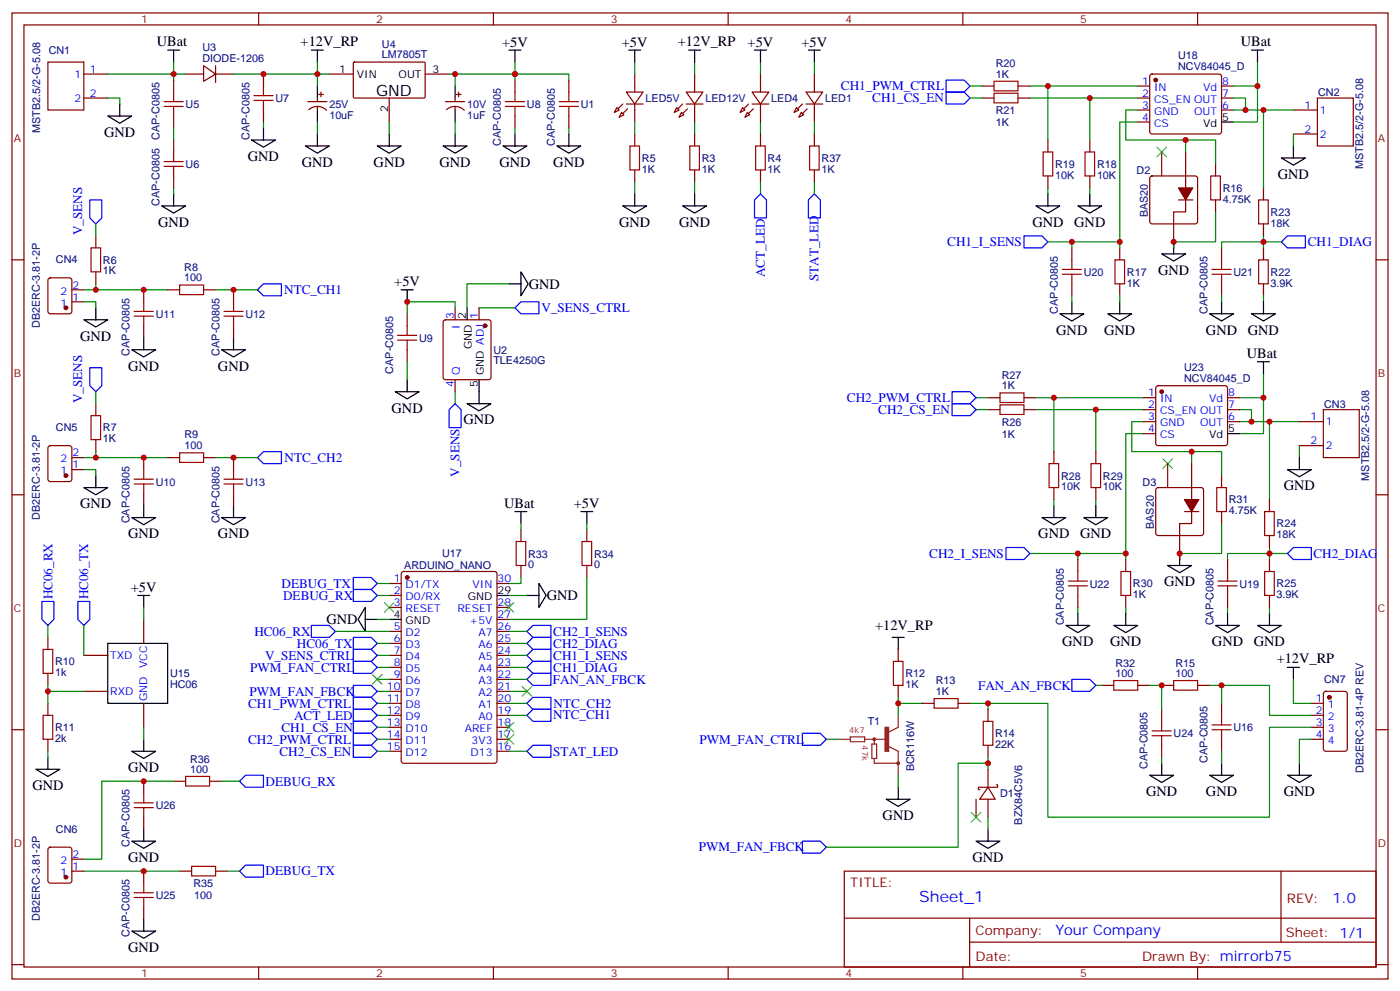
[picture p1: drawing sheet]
<svg xmlns="http://www.w3.org/2000/svg" width="412mm" height="292mm" viewBox="0 0 412 292" stroke-linecap="round" stroke-linejoin="round" font-family="sans-serif">
<g fill="none" stroke="#870000" stroke-width=".35">
<path d="M3.5 3.8h405.4v284.3h-405.4zM7.1 7.3h398.2v277.3h-398.2zM14.1 18.3h10.6v14.1h-10.6zM60 19.3l3.5 2.5-3.5 2.1zM63.5 19.3v5M76.2 3.8v3.5M104.1 18.4l.3-.1h20.7l.1 .3v10.1l-.3 .2-20.7-.1-.1-.3zM145.3 3.8v3.5M214.5 3.8v3.5M283.6 3.8v3.5M352.8 3.8v3.5M24.7 21.8h7"/>
<path d="M24.7 28.9h7M51.2 23.6v3.5M51.2 34.1v3.6M54.7 21.8h5.3M63.5 21.8h5.3M77.6 21.8v3.5M77.6 32.4v3.5M90.7 29.9h5.6M90.9 32.3a3.8 3.8 0 0 1 5.3 .2M93.5 28.9v1M93.5 31.3v1.1M93.8 27.8h1.4"/>
<path d="M94.5 27.1v1.4M97 21.8h7.1M114.7 28.9v7M125.2 21.8h7.1M131.2 29.9h5.7M131.5 32.3a3.8 3.8 0 0 1 5.3 .2M134.1 28.9v1M134.1 31.3v1.1M134.4 27.8h1.4M135.1 27.1v1.4M151.7 23.6v3.5M151.7 34.1v3.6"/>
<path d="M167.6 23.6v3.5M167.6 34.1v3.6M181.7 31.7l.7 .7-1.4 .7zM183.1 33.1l.7 .7-1.4 .7zM184.5 27.1h4.9l-2.4 3.5zM184.5 30.6h4.9M187 21.8v5.3M187 30.6v5.3M187 39.4v3.6M199.3 31.7l.7 .7-1.4 .7zM200.7 33.1l.7 .7-1.4 .7zM202.1 27.1h5l-2.5 3.5z"/>
<path d="M202.1 30.6h5M204.6 21.8v5.3M204.6 30.6v5.3M204.6 39.4v3.6M218.7 31.7l.7 .7-1.4 .7zM220.1 33.1l.7 .7-1.4 .7zM221.5 27.1h5l-2.5 3.5zM221.5 30.6h5M224 21.8v5.3M224 30.6v5.3M224 39.4v3.6M234.6 31.7l.7 .7-1.4 .7z"/>
<path d="M236 33.1l.7 .7-1.4 .7zM237.4 27.1h5l-2.5 3.5zM237.4 30.6h5M239.9 21.8v5.3M239.9 30.6v5.3M239.9 39.4v3.6M289.3 28.9h3.5M289.3 25.3h3.5M299.9 28.9h3.5M299.9 25.3h3.5M335.1 28.9h3.6M335.1 32.4h3.6"/>
<path d="M335.1 25.3h3.6M335.1 35.9h3.6M338.9 22l.5-.2h19.7l.5 .2 .2 .5v16.2l-.2 .5-.5 .2h-19.7l-.5-.2-.2-.5v-16.2zM359.8 28.9h3.6M359.8 32.4h3.6M359.8 25.3h3.6M381 32.4h7.1M381 39.4h7.1M388.1 28.9h10.5v14.1h-10.5zM51.2 41.2v3.5M51.2 51.8v3.5M187 50v3.6"/>
<path d="M204.6 50v3.6M224 50v3.6M239.9 50v3.6M308.7 41.2v3.5M308.7 51.8v3.5M321 41.2v3.5M321 51.8v3.5M338.9 52l.5-.2h12.7l.5 .2 .2 .5v12.7l-.3 .5-.4 .2h-12.7l-.5-.2-.2-.5v-12.7zM342.2 44.7v7.1M347.1 58.8h4.3M349.2 44.7v17.7h-3.5v10.6M358.1 48.3v3.5"/>
<path d="M358.1 58.8v3.6M372.2 55.3v3.5M3.5 76.5h3.6M28.2 69.4v3.6M315.7 73v3.5M329.8 73v3.5M359.8 73v3.5M372.2 65.9v3.5M372.2 73v3.5M405.3 76.5h3.6M14.3 82l.5-.2h5.7l.6 .4 .1 9.5-.5 .6-5.9 .1-.6-.5-.1-9.4zM21.2 88.8h3.5"/>
<path d="M21.2 85.3h3.5M28.2 80v3.5M42.3 85.3v3.5M42.3 95.9v3.5M49.4 85.3h3.5M60 85.3h3.5M68.8 85.3v3.5M68.8 95.9v3.5M119.9 92.4v3.5M130.8 94.3l.4-.2h12.7l.5 .2 .2 .5v16.3l-.2 .5-.5 .2h-12.7l-.5-.3-.2-.4v-16.3zM134.1 90.6v3.5M141.1 90.6v3.5"/>
<path d="M315.7 83.5v3.6M329.8 83.5v3.6M359.8 83.5v3.6M372.2 83.5v3.6M28.2 118.8v3.5M119.9 102.9v3.6M134.1 111.8v3.5M291 117.1h3.6M301.6 117.1h3.6M336.9 117.1h3.5M340.7 113.7l.4-.2h19.8l.5 .2 .2 .5v16.3l-.2 .5-.5 .2h-19.8l-.5-.3-.2-.4v-16.3zM361.6 117.1h3.5"/>
<path d="M14.3 131.4l.5-.2h5.7l.6 .4 .1 9.4-.5 .7h-5.9l-.6-.4-.1-9.4zM21.2 138.2h3.5M21.2 134.7h3.5M28.2 129.4v3.5M42.3 134.7v3.5M49.4 134.7h3.5M60 134.7h3.5M68.8 134.7v3.5M291 120.6h3.6M301.6 120.6h3.6M310.4 132.9v3.6M322.8 132.9v3.6"/>
<path d="M336.9 120.6h3.5M336.9 124.1h3.5M336.9 127.6h3.5M344 136.5v7M351 136.5v17.6h-3.5v10.6M359.8 140v3.5M361.6 120.6h3.5M361.6 124.1h3.5M382.8 124.1h7M382.8 131.2h7M389.8 120.6h10.6v14.1h-10.6zM3.5 145.6h3.6"/>
<path d="M42.3 145.3v3.5M68.8 145.3v3.5M153.5 155.9v3.5M172.9 155.9v3.5M310.4 143.5v3.5M322.8 143.5v3.5M340.7 143.7l.4-.2h12.7l.5 .2 .2 .5v12.7l-.2 .5-.5 .2h-12.7l-.5-.2-.2-.5v-12.7zM348.9 150.6h4.2M359.8 150.6v3.5M373.9 147v3.6M373.9 157.6v3.5M405.3 145.6h3.6"/>
<path d="M114.7 171.7h3.5M114.7 175.3h3.5M114.7 178.8h3.5M118.4 168.4l.5-.2h26.8l.6 .4 .1 55.3-.5 .7h-27l-.7-.4v-55.3zM146.4 171.7h3.5M146.4 178.8h3.5M153.5 166.4v3.6M172.9 166.4v3.6M317.5 164.7v3.5M317.5 175.3v3.5M331.6 164.7v3.5M331.6 175.3v3.5"/>
<path d="M361.6 164.7v3.5M361.6 175.3v3.5M373.9 164.7v3.5M373.9 175.3v3.5M14.1 187.6v3.5M14.1 198.2v3.5M24.7 192.9h7M42.3 182.3v7.1M114.7 192.9h3.5M114.7 185.8h3.5M114.7 189.4h3.5M114.7 196.4h3.5"/>
<path d="M114.7 200h3.5M146.4 192.9h3.5M146.4 185.8h3.5M146.4 189.4h3.5M146.4 196.4h3.5M146.4 200h3.5M146.4 182.3h3.5M264.6 191.1v3.6M3.5 214.8h3.6M14.1 207v3.5M14.1 217.6v3.5M24.7 203.5h7"/>
<path d="M42.3 207v7.1M114.7 203.5h3.5M114.7 207h3.5M114.7 210.5h3.5M114.7 214.1h3.5M114.7 217.6h3.5M146.4 203.5h3.5M146.4 207h3.5M146.4 210.5h3.5M146.4 214.1h3.5M146.4 217.6h3.5M264.6 201.7v3.5"/>
<path d="M271.6 207h3.6M282.2 207h3.6M291 208.8v3.5M291 219.4v3.5M324.6 201.7h3.5M335.1 201.7h3.6M342.2 201.7h3.5M342.2 208.8v3.5M342.2 219.4v3.5M352.8 201.7h3.5M359.8 207v3.5M359.8 217.6v3.5"/>
<path d="M386.3 207h3.5M386.3 210.5h3.5M386.3 214.1h3.5M386.3 217.6h3.5M390.1 203.7l.4-.2h5.7l.6 .4 .1 16.5-.5 .7h-5.9l-.6-.4-.1-16.5zM405.3 214.8h3.6M42.3 229.9v3.6M51.2 229.9h3.5M61.7 229.9h3.6M114.7 221.1h3.5M146.4 221.1h3.5M287.5 235.2v5.3"/>
<path d="M291 231.7l2.2 3.5h-4.6zM291 226.4v5.3M291 235.2v5.3M293.5 231h.4v.7h-5.7v.7h.4M14.3 249.5l.5-.2h5.7l.6 .5 .1 9.4-.5 .7h-5.9l-.6-.4-.1-9.5zM21.2 256.4h3.5M21.2 252.9h3.5M42.3 240.5v3.6M42.3 256.4v3.5M52.9 256.4h3.5M63.5 256.4h3.5M248.7 256.4h156.6v28.2h-156.6z"/>
<path d="M377.3 256.4v20.9M42.3 267v3.5M248.7 270.2h156.5M285.6 277.3h119.6M285.6 270.2v14.2M3.5 283.9h3.6M76.2 284.6v3.5M145.3 284.6v3.5M214.5 284.6v3.5M283.6 284.6v3.5M352.8 284.6v3.5M405.3 283.9h3.6"/>
</g>
<g fill="none" stroke="#000" stroke-width=".35">
<path d="M49.4 14.7h3.5M51.2 14.7v3.6M91.7 14.7h3.5M93.5 14.7v3.6M149.9 14.7h3.6M151.7 14.7v3.6M185.2 14.7h3.5M187 14.7v3.6M202.8 14.7h3.6M204.6 14.7v3.6M222.2 14.7h3.6M224 14.7v3.6"/>
<path d="M238.1 14.7h3.6M239.9 14.7v3.6M368.7 14.7h3.5M370.4 14.7v3.6M31.7 34.1h7.1l-3.5 2.2zM35.3 30.6v3.5M77.6 37.7v3.5M93.5 25.3v3.6M93.5 32.4v3.5M93.5 39.4v3.6M114.7 39.4v3.6M134.1 25.3v3.6"/>
<path d="M134.1 32.4v3.5M134.1 39.4v3.6M151.7 39.4v3.6M167.6 39.4v3.6M359.8 35.9h3.6M51.2 57.1v3.5M74.1 41.2h7l-3.5 2.1zM90 43h7l-3.5 2.1zM111.1 43h7.1l-3.5 2.1zM130.5 43h7.1l-3.5 2.1zM148.2 43h7l-3.5 2.1zM164 43h7.1l-3.5 2.1z"/>
<path d="M187 57.1v3.5M204.6 57.1v3.5M308.7 57.1v3.5M321 57.1v3.5M377.5 46.5h7l-3.5 2.1zM381 43v3.5M47.6 60.6h7.1l-3.5 2.1zM183.4 60.6h7.1l-3.5 2.1zM201.1 60.6h7l-3.5 2.1zM305.2 60.6h7l-3.5 2.1zM317.5 60.6h7.1l-3.6 2.1zM342.2 74.7h7l-3.5 2.1z"/>
<path d="M345.7 71.2v3.5M24.7 94.1h7l-3.5 2.1zM28.2 90.6v3.5M42.3 99.4v3.5M68.8 99.4v3.5M118.2 85.3h3.5M119.9 85.3v3.5M137.6 90.6v3.5M149.9 83.5h3.6M153.5 80l2.1 3.5-2.1 3.6zM312.2 92.4h7.1l-3.6 2.1zM315.7 88.8v3.6"/>
<path d="M326.3 92.4h7.1l-3.6 2.1zM329.8 88.8v3.6M356.3 92.4h7.1l-3.6 2.1zM359.8 88.8v3.6M368.7 92.4h7l-3.5 2.1zM372.2 88.8v3.6M38.8 102.9h7.1l-3.6 2.2zM65.3 102.9h7l-3.5 2.2zM116.4 115.3h7.1l-3.6 2.1zM119.9 111.8v3.5M137.6 118.8h7l-3.5 2.1zM141.1 111.8v7"/>
<path d="M370.4 106.5h3.5M372.2 106.5v3.5M28.2 140v3.5M361.6 127.6h3.5M379.2 138.2h7.1l-3.5 2.1zM382.8 134.7v3.5M24.7 143.5h7l-3.5 2.1zM38.8 152.3h7.1l-3.6 2.1zM42.3 148.8v3.5M65.3 152.3h7l-3.5 2.1zM68.8 148.8v3.5M151.7 150.6h3.5"/>
<path d="M153.5 150.6v3.5M171.1 150.6h3.5M172.9 150.6v3.5M306.9 152.3h7.1l-3.6 2.1zM310.4 148.8v3.5M319.3 152.3h7l-3.5 2.1zM322.8 148.8v3.5M40.6 175.3h3.5M42.3 175.3v3.5M107.6 178.8v7l-2.1-3.5zM146.4 175.3h3.5M155.2 175.3h3.5"/>
<path d="M158.7 171.7l2.2 3.6-2.2 3.5zM344 166.4h7l-3.5 2.2zM347.5 162.9v3.5M31.7 189.4h17.7v17.6h-17.7zM107.6 182.3h3.5M114.7 182.3h3.5M262.8 187.6h3.5M264.6 187.6v3.5M314 184.1h7l-3.5 2.1zM317.5 180.6v3.5M328.1 184.1h7l-3.5 2.1zM331.6 180.6v3.5"/>
<path d="M358.1 184.1h7l-3.5 2.1zM361.6 180.6v3.5M370.4 184.1h7.1l-3.6 2.1zM373.9 180.6v3.5M379.2 196.4h3.6M381 196.4v3.6M42.3 217.6v3.5M10.6 226.4h7l-3.5 2.1zM14.1 222.9v3.5M38.8 221.1h7.1l-3.6 2.1zM261.1 235.2h7l-3.5 2.1zM264.6 231.7v3.5"/>
<path d="M338.7 228.2h7l-3.5 2.1zM342.2 224.6v3.6M356.3 228.2h7.1l-3.6 2.1zM359.8 224.6v3.6M379.2 228.2h7.1l-3.5 2.1zM382.8 224.6v3.6M38.8 247.6h7.1l-3.6 2.1zM42.3 244.1v3.5M287.5 247.6h7.1l-3.6 2.1zM291 244.1v3.5M38.8 274h7.1l-3.6 2.2zM42.3 270.5v3.5"/>
</g>
<g fill="none" stroke="#008700" stroke-width=".35">
<path d="M51.2 18.3v3.5h-19.5M93.5 18.3v7M151.7 18.3v3.5h15.9v1.8M187 18.3v3.5M204.6 18.3v3.5M224 18.3v3.5M239.9 18.3v3.5M370.4 18.3v7h-7M31.7 28.9h3.6v1.7M51.2 37.7v3.5M54.7 21.8h-3.5v1.8M68.8 21.8h28.2"/>
<path d="M77.6 35.9v1.8M93.5 35.9v3.5M114.7 35.9v3.5M132.3 21.8h1.8v3.5M134.1 21.8h17.6v1.8M134.1 35.9v3.5M151.7 37.7v1.7M167.6 37.7v1.7M187 35.9v3.5M204.6 35.9v3.5M224 35.9v3.5M239.9 35.9v3.5"/>
<path d="M285.8 25.3h3.5M285.8 28.9h3.5M303.4 25.3h5.3M303.4 28.9h17.6M335.1 32.4h-3.5v8.8h17.6v3.5M335.1 35.9h-5.3v35.3M335.1 28.9h-14.1v12.3M335.1 25.3h-26.4v15.9M363.4 28.9h3.5v3.5h-3.5M366.9 32.4h14.1M370.4 25.3v10.6h-7M372.2 32.4v22.9"/>
<path d="M381 39.4v3.6M51.2 55.3v1.8M187 53.6v3.5M204.6 53.6v3.5M224 53.6v3.5M239.9 53.6v3.5M308.7 55.3v1.8M321 55.3v1.8M349.2 41.2h8.9v7.1M28.2 65.9v3.5M308.7 71.2h7M315.7 73v-1.8h14.1v1.8"/>
<path d="M358.1 62.4v8.8h-12.4v1.8M372.2 69.4v3.6M377.5 71.2h-17.7v1.8M24.7 88.8h3.5v1.8M28.2 83.5v1.8h-3.5M28.2 85.3h21.2M63.5 85.3h12.3M134.1 90.6v-1.8h-14.2v3.6M141.1 90.6h10.6M149.9 83.5h-12.3v7.1M315.7 87.1v1.7M329.8 87.1v1.7"/>
<path d="M359.8 87.1v1.7M372.2 87.1v1.7M28.2 115.3v3.5M119.9 106.5v5.3M134.1 115.3v3.5M287.5 117.1h3.5M305.2 117.1h5.2M336.9 117.1h-26.5v15.8M372.2 117.1v10.5h-7.1M372.2 110v7.1h-7.1M24.7 138.2h3.5v1.8M28.2 132.9v1.8h-3.5"/>
<path d="M28.2 134.7h21.2M63.5 134.7h12.3M287.5 120.6h3.5M305.2 120.6h17.6M336.9 120.6h-14.1v12.3M336.9 127.6h-5.3v35.3M336.9 124.1h-3.5v8.8h17.6v3.6M351 132.9h8.8v7.1M365.1 120.6h3.6v3.5h-3.6M368.7 124.1h14.1M373.9 124.1v22.9M382.8 131.2v3.5"/>
<path d="M153.5 154.1v1.8M172.9 154.1v1.8M310.4 147v1.8M322.8 147v1.8M359.8 154.1v8.8h-12.3v1.8M42.3 178.8v3.5M111.1 175.3h3.6M111.1 171.7h3.6M149.9 175.3h5.3M153.5 170v1.7h-3.6M172.9 170v12.3h-23M303.4 162.9h14.1"/>
<path d="M317.5 164.7v-1.8h14.1v1.8M317.5 178.8v1.8M331.6 178.8v1.8M361.6 178.8v1.8M373.9 161.1v3.6M373.9 178.8v1.8M379.2 162.9h-17.6v1.8M14.1 184.1v3.5M24.7 184.1v8.8M98.8 185.8h15.9M111.1 182.3h3.6M111.1 189.4h3.6"/>
<path d="M111.1 200h3.6M111.1 192.9h3.6M111.1 196.4h3.6M149.9 185.8h5.3M149.9 189.4h5.3M149.9 200h5.3M149.9 192.9h5.3M149.9 196.4h5.3M381 200v7h5.3M14.1 201.7v5.3M14.1 203.5h10.6M42.3 214.1v3.5"/>
<path d="M111.1 203.5h3.6M111.1 210.5h3.6M111.1 207h3.6M111.1 217.6h3.6M111.1 214.1h3.6M149.9 203.5h5.3M149.9 210.5h5.3M149.9 207h5.3M243.4 217.6h3.5M264.6 205.2v1.8h7M264.6 207v3.5M285.8 207h5.2v1.8"/>
<path d="M291 207h17.7v33.5h65.2v-26.4h12.4M322.8 201.7h1.8M338.7 201.7h3.5v7.1M356.3 201.7h3.5v5.3M359.8 201.7h14.1v8.8h12.4M386.3 217.6h-3.5v7M14.1 221.1v1.8M51.2 229.9h-21.2v23h-5.3M65.3 229.9h5.3M111.1 221.1h3.6M149.9 221.1h5.3M264.6 228.2v3.5"/>
<path d="M291 224.6h-8.8v24.7h-38.8M291 222.9v3.5M342.2 222.9v1.7M359.8 221.1v3.5M24.7 256.4h28.2M67 256.4h3.6M291 240.5v3.6"/>
</g>
<g fill="none" stroke="#a10000" stroke-width=".35">
<path d="M48.3 31.3h5.7M48.3 29.9h5.7M51.2 27.1v2.8M51.2 31.3v2.8M74.8 29.6h5.6M74.8 28.2h5.6M77.6 25.3v2.9M77.6 29.6v2.8M148.9 31.3h5.6M148.9 29.9h5.6M151.7 27.1v2.8M151.7 31.3v2.8"/>
<path d="M164.7 31.3h5.7M164.7 29.9h5.7M167.6 27.1v2.8M167.6 31.3v2.8M292.8 23.9h7.1v2.8h-7.1zM292.8 27.4h7.1v2.9h-7.1zM48.3 49h5.7M48.3 47.6h5.7M51.2 44.7v2.9M51.2 49v2.8M185.6 43h2.8v7h-2.8zM203.2 43h2.8v7h-2.8z"/>
<path d="M222.6 43h2.8v7h-2.8zM238.5 43h2.8v7h-2.8zM307.3 44.7h2.8v7.1h-2.8zM319.6 44.7h2.8v7.1h-2.8zM356.7 51.8h2.8v7h-2.8zM370.8 58.8h2.8v7.1h-2.8zM26.8 73h2.8v7h-2.8zM312.9 79.3h5.7M315.7 76.5v2.8M328.4 76.5h2.9v7h-2.9zM357 79.3h5.7M359.8 76.5v2.8"/>
<path d="M370.8 76.5h2.8v7h-2.8zM39.5 93.1h5.7M39.5 91.7h5.7M42.3 88.8v2.9M42.3 93.1v2.8M52.9 83.9h7.1v2.8h-7.1zM66 93.1h5.6M66 91.7h5.6M68.8 88.8v2.9M68.8 93.1v2.8M117.1 98.7h5.7M119.9 95.9v2.8"/>
<path d="M312.9 80.7h5.7M315.7 80.7v2.8M357 80.7h5.7M359.8 80.7v2.8M117.1 100.1h5.7M119.9 100.1v2.8M294.6 119.2h7v2.8h-7zM294.6 115.6h7v2.9h-7zM26.8 122.3h2.8v7.1h-2.8zM42.3 138.2v2.8M52.9 133.3h7.1v2.8h-7.1zM68.8 138.2v2.8"/>
<path d="M309 136.5h2.9v7h-2.9zM321.4 136.5h2.8v7h-2.8zM39.5 142.5h5.7M39.5 141h5.7M42.3 142.5v2.8M66 142.5h5.6M66 141h5.6M68.8 142.5v2.8M152 159.4h2.9v7h-2.9zM171.4 159.4h2.9v7h-2.9zM358.4 143.5h2.8v7.1h-2.8zM372.5 150.6h2.9v7h-2.9z"/>
<path d="M314.7 172.4h5.6M314.7 171h5.6M317.5 168.2v2.8M317.5 172.4v2.9M330.2 168.2h2.8v7.1h-2.8zM358.8 172.4h5.6M358.8 171h5.6M361.6 168.2v2.8M361.6 172.4v2.9M372.5 168.2h2.9v7.1h-2.9zM12.7 191.1h2.8v7.1h-2.8zM263.2 194.7h2.8v7h-2.8z"/>
<path d="M12.7 210.5h2.8v7.1h-2.8zM275.2 205.6h7v2.8h-7zM289.6 212.3h2.9v7.1h-2.9zM328.1 200.3h7v2.8h-7zM339.4 215.1h5.6M339.4 216.5h5.6M342.2 212.3v2.8M342.2 216.5v2.9M345.7 200.3h7.1v2.8h-7.1zM357 213.4h5.7M357 214.8h5.7M359.8 210.5v2.9"/>
<path d="M359.8 214.8v2.8M39.5 237.7h5.7M39.5 236.3h5.7M42.3 233.5v2.8M42.3 237.7v2.8M54.7 228.5h7v2.9h-7zM42.3 259.9v2.8M56.4 255h7.1v2.8h-7.1zM39.5 264.2h5.7M39.5 262.7h5.7M42.3 264.2v2.8"/>
</g>
<g fill="#870000" stroke="#870000" stroke-width=".35">
<path d="M182 32l1.4-1.4z"/>
<path d="M184.9 32l-1.5 1.4z"/>
<path d="M201.1 30.6l-1.4 1.4z"/>
<path d="M202.5 32l-1.4 1.4z"/>
<path d="M220.5 30.6l-1.4 1.4z"/>
<path d="M221.9 32l-1.4 1.4z"/>
<path d="M347.1 55.3h4.3l-2.2 3.5z"/>
<path d="M348.9 147h4.2l-2.1 3.6z"/>
<path d="M236.4 30.6l-1.5 1.4z"/>
<path d="M237.8 32l-1.4 1.4z"/>
<circle cx="19.4" cy="90.6" r=".53"/>
<circle cx="19.4" cy="140" r=".53"/>
<circle cx="142.9" cy="95.9" r=".53"/>
<circle cx="391.6" cy="205.2" r=".53"/>
<circle cx="119.9" cy="170" r=".53"/>
<circle cx="340.4" cy="23.6" r=".53"/>
<circle cx="342.2" cy="115.3" r=".53"/>
<circle cx="19.4" cy="258.2" r=".53"/>
</g>
<g fill="none" stroke="#00f" stroke-width=".35">
<path d="M278.7 23.6h5.3l1.8 1.7-1.8 1.8h-5.3zM278.7 27.1h5.3l1.8 1.8-1.8 1.7h-5.3zM26.5 58.8h3.5v5.3l-1.8 1.8-1.7-1.8zM224 57.1l1.8 1.7v5.3h-3.6v-5.3zM239.9 57.1l1.8 1.7v5.3h-3.6v-5.3zM301.6 69.4h5.3l1.8 1.8-1.8 1.8h-5.3zM377.5 71.2l1.7-1.8h5.3v3.6h-5.3zM75.8 85.3l1.8-1.8h5.3v3.6h-5.3zM151.7 90.6l1.8-1.8h5.2v3.6h-5.2zM26.5 108.2h3.5v5.3l-1.8 1.8-1.7-1.8zM134.1 118.8l1.7 1.8v5.3h-3.5v-5.3zM280.5 118.8h5.3l1.7 1.8-1.7 1.7h-5.3z"/>
<path d="M280.5 115.3h5.3l1.7 1.8-1.7 1.7h-5.3zM75.8 134.7l1.8-1.8h5.3v3.6h-5.3zM12.3 177h3.6v5.3l-1.8 1.8-1.8-1.8zM22.9 177h3.6v5.3l-1.8 1.8-1.8-1.8zM104.1 173.5h5.3l1.7 1.8-1.7 1.7h-5.3zM104.1 170h5.3l1.7 1.7-1.7 1.8h-5.3zM296.3 161.1h5.3l1.8 1.8-1.8 1.8h-5.3zM379.2 162.9l1.8-1.8h5.3v3.6h-5.3zM91.7 184.1h5.3l1.8 1.7-1.8 1.8h-5.3zM104.1 187.6h5.3l1.7 1.8-1.7 1.7h-5.3zM104.1 191.1h5.3l1.7 1.8-1.7 1.8h-5.3zM104.1 194.7h5.3l1.7 1.7-1.7 1.8h-5.3z"/>
<path d="M155.2 200l1.8-1.8h5.3v3.5h-5.3zM155.2 192.9l1.8-1.8h5.3v3.6h-5.3zM155.2 196.4l1.8-1.7h5.3v3.5h-5.3zM155.2 185.8l1.8-1.7h5.3v3.5h-5.3zM155.2 189.4l1.8-1.8h5.3v3.5h-5.3zM315.7 200h5.3l1.8 1.7-1.8 1.8h-5.3zM104.1 212.3h5.3l1.7 1.8-1.7 1.7h-5.3zM104.1 215.8h5.3l1.7 1.8-1.7 1.8h-5.3zM104.1 219.4h5.3l1.7 1.7-1.7 1.8h-5.3zM104.1 201.7h5.3l1.7 1.8-1.7 1.7h-5.3zM104.1 205.2h5.3l1.7 1.8-1.7 1.8h-5.3zM104.1 208.8h5.3l1.7 1.7-1.7 1.8h-5.3z"/>
<path d="M155.2 210.5l1.8-1.7h5.3v3.5h-5.3zM155.2 207l1.8-1.8h5.3v3.6h-5.3zM157 219.4h5.3v3.5h-5.3l-1.8-1.8zM236.4 215.8h5.3l1.7 1.8-1.7 1.8h-5.3zM70.6 229.9l1.7-1.7h5.3v3.5h-5.3zM70.6 256.4l1.7-1.8h5.3v3.6h-5.3zM236.4 247.6h5.3l1.7 1.7-1.7 1.8h-5.3z"/>
</g>
<g fill="none" stroke="#8c2424" stroke-width=".35">
<path d="M246.9 217.6h3.6M250.5 216.9h4.2v1.4h-4.2zM254.7 217.6h6.4M256.8 219h1.4v4.2h-1.4zM257.5 217.6v1.4M261.8 219.7l2.8 1.4v7.1M264.6 210.5v3.6l-2.8 1.4M257.5 223.2v1.4h7.1"/>
<circle cx="257.5" cy="217.6" r=".35"/>
<circle cx="264.6" cy="224.6" r=".35"/>
</g>
<path d="M260.7 214.1h1.1v7h-1.1z" fill="#8c2424" stroke="#8c2424" stroke-width=".35"/>
<g fill="none" stroke="#3c3" stroke-width=".35">
<path d="M340.8 43.3l2.8 2.8M343.6 43.3l-2.8 2.8M342.5 135l2.9 2.9M345.4 135l-2.9 2.9M113.2 177.4l2.9 2.8M116.1 177.4l-2.9 2.8M148.5 177.4l2.8 2.8M151.3 177.4l-2.8 2.8M109.7 198.5l2.8 2.9M112.5 198.5l-2.8 2.9M148.5 216.2l2.8 2.8M148.5 212.7l2.8 2.8"/>
<path d="M151.3 216.2l-2.8 2.8M151.3 212.7l-2.8 2.8M153.8 202.1l2.8 2.8M156.6 202.1l-2.8 2.8M286.1 239.1l2.8 2.8M288.9 239.1l-2.8 2.8"/>
</g>
<g fill="#c00">
<circle cx="93.5" cy="21.8" r=".88"/>
<circle cx="77.6" cy="21.8" r=".88"/>
<circle cx="134.1" cy="21.8" r=".88"/>
<circle cx="151.7" cy="21.8" r=".88"/>
<circle cx="119.9" cy="88.8" r=".88"/>
<circle cx="28.2" cy="85.3" r=".88"/>
<circle cx="28.2" cy="134.7" r=".88"/>
<circle cx="42.3" cy="134.7" r=".88"/>
<circle cx="42.3" cy="85.3" r=".88"/>
<circle cx="68.8" cy="85.3" r=".88"/>
<circle cx="68.8" cy="134.7" r=".88"/>
<circle cx="14.1" cy="203.5" r=".88"/>
<circle cx="370.4" cy="25.3" r=".88"/>
<circle cx="366.9" cy="32.4" r=".88"/>
<circle cx="345.7" cy="71.2" r=".88"/>
<circle cx="349.3" cy="41.2" r=".88"/>
<circle cx="315.7" cy="71.2" r=".88"/>
<circle cx="329.8" cy="71.2" r=".88"/>
<circle cx="308.7" cy="25.3" r=".88"/>
<circle cx="321" cy="28.9" r=".88"/>
<circle cx="372.2" cy="71.2" r=".88"/>
<circle cx="372.2" cy="32.4" r=".88"/>
<circle cx="373.9" cy="124.1" r=".88"/>
<circle cx="373.9" cy="162.9" r=".88"/>
<circle cx="322.8" cy="120.6" r=".88"/>
<circle cx="310.4" cy="117.1" r=".88"/>
<circle cx="331.6" cy="162.9" r=".88"/>
<circle cx="317.5" cy="162.9" r=".88"/>
<circle cx="351" cy="132.9" r=".88"/>
<circle cx="347.5" cy="162.9" r=".88"/>
<circle cx="368.7" cy="124.1" r=".88"/>
<circle cx="372.2" cy="117.1" r=".88"/>
<circle cx="264.6" cy="207" r=".88"/>
<circle cx="342.2" cy="201.7" r=".88"/>
<circle cx="359.8" cy="201.7" r=".88"/>
<circle cx="291" cy="207" r=".88"/>
<circle cx="291" cy="224.6" r=".88"/>
<circle cx="42.3" cy="229.9" r=".88"/>
<circle cx="42.3" cy="256.4" r=".88"/>
<circle cx="51.2" cy="21.8" r=".88"/>
</g>
<text font-size="4.6" x="110.8" y="28.2">GND</text>
<text font-size="4.6" fill="#00f" x="270.8" y="265.4">Sheet_1</text>
<g font-size="4.2">
<text x="46.2" y="13.6">UBat</text>
<text x="88.6" y="13.6">+12V_RP</text>
<text x="147.9" y="13.7">+5V</text>
<text x="183.2" y="13.7">+5V</text>
<text x="199.7" y="13.6">+12V_RP</text>
<text x="220.2" y="13.7">+5V</text>
<text x="236.1" y="13.7">+5V</text>
<text x="365.5" y="13.6">UBat</text>
<text x="30.7" y="40.3">GND</text>
<text x="73" y="47.3">GND</text>
<text x="88.9" y="49.1">GND</text>
<text x="110.1" y="49.1">GND</text>
<text x="129.5" y="49.1">GND</text>
<text x="147.1" y="49.1">GND</text>
<text x="163" y="49.1">GND</text>
<text x="376.4" y="52.6">GND</text>
<text x="46.6" y="66.7">GND</text>
<text x="182.4" y="66.7">GND</text>
<text x="200" y="66.7">GND</text>
<text x="304.1" y="66.7">GND</text>
<text x="316.4" y="66.7">GND</text>
<text x="341.1" y="80.8">GND</text>
<text x="116.1" y="84.3">+5V</text>
<text x="155.8" y="85">GND</text>
<text x="23.6" y="100.2">GND</text>
<text x="311.1" y="98.5">GND</text>
<text x="325.3" y="98.5">GND</text>
<text x="355.2" y="98.5">GND</text>
<text x="367.6" y="98.5">GND</text>
<text x="367.3" y="105.3">UBat</text>
<text x="37.7" y="109.1">GND</text>
<text x="64.2" y="109.1">GND</text>
<text x="115.4" y="121.4">GND</text>
<text x="136.5" y="124.9">GND</text>
<text x="23.6" y="149.6">GND</text>
<text x="148.5" y="149.4">UBat</text>
<text x="169" y="149.4">+5V</text>
<text x="378.2" y="144.3">GND</text>
<text x="37.7" y="158.5">GND</text>
<text x="64.2" y="158.5">GND</text>
<text x="305.9" y="158.5">GND</text>
<text x="318.2" y="158.5">GND</text>
<text x="342.9" y="172.6">GND</text>
<text x="38.5" y="174.2">+5V</text>
<text x="161" y="176.7">GND</text>
<text x="96.1" y="183.7">GND</text>
<text x="257.8" y="185.5">+12V_RP</text>
<text x="312.9" y="190.2">GND</text>
<text x="327" y="190.2">GND</text>
<text x="357" y="190.2">GND</text>
<text x="369.4" y="190.2">GND</text>
<text x="376.1" y="195.2">+12V_RP</text>
<text x="37.7" y="227.2">GND</text>
<text x="9.5" y="232.5">GND</text>
<text x="337.6" y="234.3">GND</text>
<text x="355.2" y="234.3">GND</text>
<text x="378.2" y="234.3">GND</text>
<text x="260" y="241.4">GND</text>
<text x="37.7" y="253.7">GND</text>
<text x="286.5" y="253.7">GND</text>
<text x="37.7" y="280.2">GND</text>
</g>
<g font-size="4.2" fill="#00f">
<text x="392.5" y="265.7">1.0</text>
<text x="310.9" y="275.2">Your Company</text>
</g>
<g font-size="3.9" fill="#00f">
<text x="247.7" y="26.6">CH1_PWM_CTRL</text>
<text x="257" y="30.1">CH1_CS_EN</text>
<text x="24.2" y="69.3" transform="rotate(-90 24.2 69.3)">V_SENS</text>
<text x="279" y="72.5">CH1_I_SENS</text>
<text x="385.2" y="72.4">CH1_DIAG</text>
<text x="225.3" y="81.6" transform="rotate(-90 225.3 81.6)">ACT_LED</text>
<text x="241.1" y="82.7" transform="rotate(-90 241.1 82.7)">STAT_LED</text>
<text x="83.7" y="86.6">NTC_CH1</text>
<text x="159.5" y="91.9">V_SENS_CTRL</text>
<text x="24.2" y="118.7" transform="rotate(-90 24.2 118.7)">V_SENS</text>
<text x="249.5" y="118.3">CH2_PWM_CTRL</text>
<text x="258.7" y="121.8">CH2_CS_EN</text>
<text x="83.8" y="136">NTC_CH2</text>
<text x="135.3" y="140.4" transform="rotate(-90 135.3 140.4)">V_SENS</text>
<text x="273.7" y="164.2">CH2_I_SENS</text>
<text x="386.9" y="164.2">CH2_DIAG</text>
<text x="83" y="173">DEBUG_TX</text>
<text x="15.4" y="176.4" transform="rotate(-90 15.4 176.4)">HC06_RX</text>
<text x="26" y="176.4" transform="rotate(-90 26 176.4)">HC06_TX</text>
<text x="83.4" y="176.5">DEBUG_RX</text>
<text x="74.9" y="187.1">HC06_RX</text>
<text x="87.5" y="190.7">HC06_TX</text>
<text x="163" y="187.1">CH2_I_SENS</text>
<text x="163" y="190.6">CH2_DIAG</text>
<text x="73.7" y="197.7">PWM_FAN_CTRL</text>
<text x="78.1" y="194.2">V_SENS_CTRL</text>
<text x="163" y="194.2">CH1_I_SENS</text>
<text x="163" y="197.7">CH1_DIAG</text>
<text x="162.9" y="201.2">FAN_AN_FBCK</text>
<text x="288.1" y="203">FAN_AN_FBCK</text>
<text x="73.1" y="208.3">CH1_PWM_CTRL</text>
<text x="73.5" y="204.8">PWM_FAN_FBCK</text>
<text x="163.1" y="208.2">NTC_CH2</text>
<text x="82.9" y="215.3">CH1_CS_EN</text>
<text x="86.6" y="211.8">ACT_LED</text>
<text x="163" y="211.7">NTC_CH1</text>
<text x="73.1" y="218.8">CH2_PWM_CTRL</text>
<text x="206" y="218.9">PWM_FAN_CTRL</text>
<text x="82.3" y="222.4">CH2_CS_EN</text>
<text x="163" y="222.4">STAT_LED</text>
<text x="78.2" y="231.2">DEBUG_RX</text>
<text x="205.8" y="250.6">PWM_FAN_FBCK</text>
<text x="78.2" y="257.7">DEBUG_TX</text>
</g>
<g font-size="3.9" fill="#800">
<text x="250.5" y="261">TITLE:</text>
<text x="379.1" y="265.7">REV:</text>
<text x="287.4" y="275.2">Company:</text>
<text x="378.7" y="275.8">Sheet: 1/1</text>
<text x="287.4" y="282.9">Date:</text>
<text x="336.4" y="282.9">Drawn By: mirrorb75</text>
</g>
<g font-size="3.2" fill="#800">
<text x="41.6" y="6.8">1</text>
<text x="110.8" y="6.8">2</text>
<text x="179.9" y="6.8">3</text>
<text x="249.1" y="6.8">4</text>
<text x="318.2" y="6.8">5</text>
<text x="4.1" y="41.9">A</text>
<text x="405.9" y="41.9">A</text>
<text x="4.1" y="111.1">B</text>
<text x="405.9" y="111.1">B</text>
<text x="4.1" y="180.2">C</text>
<text x="405.9" y="180.2">C</text>
<text x="4.1" y="249.3">D</text>
<text x="405.9" y="249.3">D</text>
<text x="41.6" y="287.6">1</text>
<text x="110.8" y="287.6">2</text>
<text x="179.9" y="287.6">3</text>
<text x="249.1" y="287.6">4</text>
<text x="318.2" y="287.6">5</text>
</g>
<g font-size="3.2" fill="#000080">
<text x="14.3" y="16">CN1</text>
<text x="59.6" y="15">U3</text>
<text x="112.5" y="17.1">LM7805T</text>
<text x="112.5" y="14.2">U4</text>
<text x="347.1" y="17.5">U18</text>
<text x="59.6" y="18.3">DIODE-1206</text>
<text x="293.3" y="22.9">1K</text>
<text x="293.3" y="19.7">R20</text>
<text x="347.1" y="20.7">NCV84045_D</text>
<text x="388.3" y="28.2">CN2</text>
<text x="54.7" y="31.8">U5</text>
<text x="81.1" y="30.1">U7</text>
<text x="97" y="34.9">10uF</text>
<text x="97" y="31.7">25V</text>
<text x="137.6" y="34.9">1uF</text>
<text x="137.6" y="31.8">10V</text>
<text x="155.2" y="31.8">U8</text>
<text x="171.1" y="31.8">U1</text>
<text x="190.1" y="30.1">LED5V</text>
<text x="207.8" y="30.1">LED12V</text>
<text x="227.2" y="30.1">LED4</text>
<text x="243.1" y="30.1">LED1</text>
<text x="293.3" y="33.5">R21</text>
<text x="11.8" y="39.1" transform="rotate(-90 11.8 39.1)">MSTB2.5/2-G-5.08</text>
<text x="47" y="41.2" transform="rotate(-90 47 41.2)">CAP-C0805</text>
<text x="73.4" y="41.2" transform="rotate(-90 73.4 41.2)">CAP-C0805</text>
<text x="293.4" y="37.1">1K</text>
<text x="147.5" y="42.9" transform="rotate(-90 147.5 42.9)">CAP-C0805</text>
<text x="163.4" y="42.9" transform="rotate(-90 163.4 42.9)">CAP-C0805</text>
<text x="189.1" y="47.6">R5</text>
<text x="206.7" y="47.6">R3</text>
<text x="226.1" y="47.6">R4</text>
<text x="242" y="47.6">R37</text>
<text x="54.7" y="49.5">U6</text>
<text x="189.1" y="50.8">1K</text>
<text x="206.7" y="50.8">1K</text>
<text x="226.1" y="50.8">1K</text>
<text x="242" y="50.8">1K</text>
<text x="310.8" y="52.6">10K</text>
<text x="310.8" y="49.4">R19</text>
<text x="323.1" y="52.6">10K</text>
<text x="323.1" y="49.4">R18</text>
<text x="334.8" y="51.2">D2</text>
<text x="401.6" y="49.7" transform="rotate(-90 401.6 49.7)">MSTB2.5/2-G-5.08</text>
<text x="360.2" y="59.7">4.75K</text>
<text x="360.2" y="56.5">R16</text>
<text x="47" y="60.6" transform="rotate(-90 47 60.6)">CAP-C0805</text>
<text x="338.1" y="64" transform="rotate(-90 338.1 64)">BAS20</text>
<text x="374.3" y="63.5">R23</text>
<text x="374.3" y="66.7">18K</text>
<text x="16.5" y="77.5">CN4</text>
<text x="30.3" y="77.6">R6</text>
<text x="30.3" y="80.8">1K</text>
<text x="54.3" y="82.8">100</text>
<text x="54.3" y="79.8">R8</text>
<text x="319.3" y="81.2">U20</text>
<text x="332" y="81.2">R17</text>
<text x="363.4" y="81.2">U21</text>
<text x="374.3" y="81.2">R22</text>
<text x="332" y="84.4">1K</text>
<text x="374.3" y="84.4">3.9K</text>
<text x="45.9" y="93.6">U11</text>
<text x="72.3" y="93.6">U12</text>
<text x="311.6" y="92.3" transform="rotate(-90 311.6 92.3)">CAP-C0805</text>
<text x="355.7" y="92.3" transform="rotate(-90 355.7 92.3)">CAP-C0805</text>
<text x="11.7" y="96.5" transform="rotate(-90 11.7 96.5)">DB2ERC-3.81-2P</text>
<text x="123.5" y="100.6">U9</text>
<text x="38.2" y="104.7" transform="rotate(-90 38.2 104.7)">CAP-C0805</text>
<text x="64.6" y="104.7" transform="rotate(-90 64.6 104.7)">CAP-C0805</text>
<text x="145.3" y="107.2">TLE4250G</text>
<text x="145.3" y="104.2">U2</text>
<text x="115.8" y="110" transform="rotate(-90 115.8 110)">CAP-C0805</text>
<text x="295.1" y="111.4">R27</text>
<text x="348.8" y="112.5">NCV84045_D</text>
<text x="348.8" y="109.2">U23</text>
<text x="295.1" y="114.6">1K</text>
<text x="390.1" y="120">CN3</text>
<text x="295.1" y="125.2">R26</text>
<text x="16.5" y="126.9">CN5</text>
<text x="30.3" y="130.2">1K</text>
<text x="30.3" y="127">R7</text>
<text x="54.3" y="129">R9</text>
<text x="295.1" y="128.8">1K</text>
<text x="54.3" y="132.2">100</text>
<text x="45.9" y="143">U10</text>
<text x="72.3" y="143">U13</text>
<text x="312.6" y="141.1">R28</text>
<text x="324.9" y="141.1">R29</text>
<text x="336.6" y="143">D3</text>
<text x="403.3" y="141.4" transform="rotate(-90 403.3 141.4)">MSTB2.5/2-G-5.08</text>
<text x="312.6" y="144.3">10K</text>
<text x="324.9" y="144.3">10K</text>
<text x="361.9" y="148.2">R31</text>
<text x="11.7" y="153" transform="rotate(-90 11.7 153)">DB2ERC-3.81-2P</text>
<text x="38.2" y="154.1" transform="rotate(-90 38.2 154.1)">CAP-C0805</text>
<text x="64.6" y="154.1" transform="rotate(-90 64.6 154.1)">CAP-C0805</text>
<text x="339.9" y="155.7" transform="rotate(-90 339.9 155.7)">BAS20</text>
<text x="361.9" y="151.4">4.75K</text>
<text x="376.1" y="155.2">R24</text>
<text x="376.1" y="158.4">18K</text>
<text x="119.1" y="167.6">ARDUINO_NANO</text>
<text x="130.2" y="163.9">U17</text>
<text x="155.6" y="167.2">0</text>
<text x="155.6" y="164.1">R33</text>
<text x="175" y="167.2">0</text>
<text x="175" y="164.1">R34</text>
<text x="321" y="172.9">U22</text>
<text x="333.7" y="172.9">R30</text>
<text x="365.1" y="172.9">U19</text>
<text x="376.1" y="172.9">R25</text>
<text x="333.7" y="176.1">1K</text>
<text x="376.1" y="176.1">3.9K</text>
<text x="313.3" y="184" transform="rotate(-90 313.3 184)">CAP-C0805</text>
<text x="357.4" y="184" transform="rotate(-90 357.4 184)">CAP-C0805</text>
<text x="16.2" y="195.8">R10</text>
<text x="328.6" y="196.2">R32</text>
<text x="346.2" y="196.2">R15</text>
<text x="16.2" y="199">1k</text>
<text x="50.1" y="202.5">HC06</text>
<text x="50.1" y="199.4">U15</text>
<text x="266.7" y="202.5">1K</text>
<text x="266.7" y="199.3">R12</text>
<text x="275.7" y="201.4">R13</text>
<text x="328.6" y="199.2">100</text>
<text x="346.2" y="199.2">100</text>
<text x="390.1" y="201.1">CN7</text>
<text x="275.7" y="204.5">1K</text>
<text x="16.2" y="215.2">R11</text>
<text x="255.6" y="213.5">T1</text>
<text x="363.4" y="215.2">U16</text>
<text x="16.2" y="218.4">2k</text>
<text x="293.2" y="220.1">22K</text>
<text x="293.2" y="217">R14</text>
<text x="345.7" y="217">U24</text>
<text x="56" y="227.5">100</text>
<text x="56" y="224.4">R36</text>
<text x="269.3" y="227.1" transform="rotate(-90 269.3 227.1)">BCR116W</text>
<text x="338" y="226.4" transform="rotate(-90 338 226.4)">CAP-C0805</text>
<text x="355.7" y="224.6" transform="rotate(-90 355.7 224.6)">CAP-C0805</text>
<text x="401.7" y="227.5" transform="rotate(-90 401.7 227.5)">DB2ERC-3.81-4P REV</text>
<text x="45.9" y="238.2">U26</text>
<text x="294.6" y="234.7">D1</text>
<text x="16.5" y="245.1">CN6</text>
<text x="301.1" y="242.7" transform="rotate(-90 301.1 242.7)">BZX84C5V6</text>
<text x="38.2" y="249.3" transform="rotate(-90 38.2 249.3)">CAP-C0805</text>
<text x="57" y="261.1">R35</text>
<text x="45.9" y="264.7">U25</text>
<text x="57.2" y="264.6">100</text>
<text x="11.7" y="271.2" transform="rotate(-90 11.7 271.2)">DB2ERC-3.81-2P</text>
<text x="38.2" y="275.8" transform="rotate(-90 38.2 275.8)">CAP-C0805</text>
</g>
<g font-size="3.2" fill="#00f">
<text x="22" y="22.9">1</text>
<text x="26.5" y="21.4">1</text>
<text x="22" y="29.9">2</text>
<text x="26.5" y="28.5">2</text>
<text x="336.5" y="25">1</text>
<text x="336.5" y="28.5">2</text>
<text x="340" y="26.7">IN</text>
<text x="354.4" y="26.7">Vd</text>
<text x="360" y="28.5">7</text>
<text x="360" y="25">8</text>
<text x="336.5" y="32">3</text>
<text x="336.5" y="35.6">4</text>
<text x="340" y="30.3">CS_EN OUT</text>
<text x="340" y="33.8">GND</text>
<text x="351.8" y="33.8">OUT</text>
<text x="360" y="32">6</text>
<text x="384.3" y="32">1</text>
<text x="388.8" y="33.4">1</text>
<text x="340" y="37.3">CS</text>
<text x="384.3" y="39.1">2</text>
<text x="388.8" y="40.5">2</text>
<text x="17.8" y="86.7">2</text>
<text x="21.3" y="88.5">1</text>
<text x="21.3" y="84.9">2</text>
<text x="17.8" y="90.2">1</text>
<text x="133.7" y="93.9" transform="rotate(-90 133.7 93.9)">3</text>
<text x="140.8" y="93.9" transform="rotate(-90 140.8 93.9)">1</text>
<text x="135.5" y="96.8" transform="rotate(-90 135.5 96.8)">I</text>
<text x="133.7" y="114" transform="rotate(-90 133.7 114)">4</text>
<text x="135.5" y="110.5" transform="rotate(-90 135.5 110.5)">Q</text>
<text x="338.2" y="116.7">1</text>
<text x="341.7" y="118.5">IN</text>
<text x="356.1" y="118.5">Vd</text>
<text x="361.8" y="116.7">8</text>
<text x="338.2" y="120.2">2</text>
<text x="338.2" y="123.8">3</text>
<text x="341.7" y="122">CS_EN OUT</text>
<text x="341.7" y="125.5">GND</text>
<text x="353.5" y="125.5">OUT</text>
<text x="361.8" y="123.8">6</text>
<text x="361.8" y="120.2">7</text>
<text x="386" y="123.8">1</text>
<text x="390.5" y="125.2">1</text>
<text x="338.2" y="127.3">4</text>
<text x="341.7" y="129">CS</text>
<text x="386" y="130.8">2</text>
<text x="17.8" y="136.1">2</text>
<text x="21.3" y="137.9">1</text>
<text x="21.3" y="134.3">2</text>
<text x="390.5" y="132.2">2</text>
<text x="17.8" y="139.6">1</text>
<text x="116" y="171.4">1</text>
<text x="119.5" y="173.1">D1/TX</text>
<text x="139.2" y="173.1">VIN</text>
<text x="146.6" y="171.4">30</text>
<text x="116" y="174.9">2</text>
<text x="116" y="178.4">3</text>
<text x="119.5" y="176.7">D0/RX</text>
<text x="146.6" y="178.4">28</text>
<text x="116" y="185.5">5</text>
<text x="119.5" y="180.2">RESET</text>
<text x="134.8" y="180.2">RESET</text>
<text x="138.3" y="183.7">+5V</text>
<text x="146.6" y="185.5">26</text>
<text x="146.6" y="182">27</text>
<text x="116" y="189">6</text>
<text x="119.5" y="187.3">D2</text>
<text x="119.5" y="190.8">D3</text>
<text x="140.9" y="190.8">A6</text>
<text x="140.9" y="187.3">A7</text>
<text x="146.6" y="189">25</text>
<text x="32.5" y="194">TXD</text>
<text x="43.4" y="196.7" transform="rotate(-90 43.4 196.7)">VCC</text>
<text x="116" y="192.5">7</text>
<text x="116" y="196.1">8</text>
<text x="119.5" y="194.3">D4</text>
<text x="119.5" y="197.8">D5</text>
<text x="140.9" y="197.8">A4</text>
<text x="140.9" y="194.3">A5</text>
<text x="146.6" y="196.1">23</text>
<text x="146.6" y="192.5">24</text>
<text x="114" y="203.1">10</text>
<text x="116" y="199.6">9</text>
<text x="119.5" y="201.4">D6</text>
<text x="140.9" y="201.4">A3</text>
<text x="146.6" y="203.1">21</text>
<text x="146.6" y="199.6">22</text>
<text x="32.5" y="204.5">RXD</text>
<text x="43.4" y="206.3" transform="rotate(-90 43.4 206.3)">GND</text>
<text x="114" y="206.7">11</text>
<text x="119.5" y="204.9">D7</text>
<text x="119.5" y="208.4">D8</text>
<text x="140.9" y="208.4">A1</text>
<text x="140.9" y="204.9">A2</text>
<text x="146.6" y="206.7">20</text>
<text x="387.6" y="206.7">1</text>
<text x="391.1" y="208.4">1</text>
<text x="114" y="210.2">12</text>
<text x="114" y="213.7">13</text>
<text x="119.5" y="211.9">D9</text>
<text x="119.5" y="215.5">D10</text>
<text x="136.9" y="215.5">AREF</text>
<text x="140.9" y="211.9">A0</text>
<text x="146.6" y="213.7">18</text>
<text x="146.6" y="210.2">19</text>
<text x="387.6" y="210.2">2</text>
<text x="387.6" y="213.7">3</text>
<text x="391.1" y="211.9">2</text>
<text x="391.1" y="215.5">3</text>
<text x="114" y="217.2">14</text>
<text x="114" y="220.8">15</text>
<text x="119.5" y="219">D11</text>
<text x="138.9" y="219">3V3</text>
<text x="146.6" y="220.8">16</text>
<text x="146.6" y="217.2">17</text>
<text x="387.6" y="217.2">4</text>
<text x="391.1" y="219">4</text>
<text x="119.5" y="222.5">D12</text>
<text x="138.6" y="222.5">D13</text>
<text x="17.8" y="257.8">1</text>
<text x="17.8" y="254.3">2</text>
<text x="21.3" y="256">1</text>
<text x="21.3" y="252.5">2</text>
</g>
<g font-size="3.2">
<text x="99.9" y="21.4">1</text>
<text x="105.1" y="22.9">VIN</text>
<text x="117.4" y="22.9">OUT</text>
<text x="127.4" y="21.4">3</text>
<text x="114.3" y="33" transform="rotate(-90 114.3 33)">2</text>
<text x="360" y="35.6">5</text>
<text x="354.4" y="37.3">Vd</text>
<text x="137.2" y="93.9" transform="rotate(-90 137.2 93.9)">2</text>
<text x="139" y="102.7" transform="rotate(-90 139 102.7)">GND</text>
<text x="140.8" y="114" transform="rotate(-90 140.8 114)">5</text>
<text x="142.5" y="110.5" transform="rotate(-90 142.5 110.5)">GND ADJ</text>
<text x="356.1" y="129">Vd</text>
<text x="361.8" y="127.3">5</text>
<text x="137.8" y="176.7">GND</text>
<text x="146.6" y="174.9">29</text>
<text x="116" y="182">4</text>
<text x="119.5" y="183.7">GND</text>
</g>
<g font-size="2.5" fill="#8d2323">
<text x="250.1" y="215.8">4k7</text>
<text x="254" y="219.4" transform="rotate(90 254 219.4)">47k</text>
</g>
</svg>
